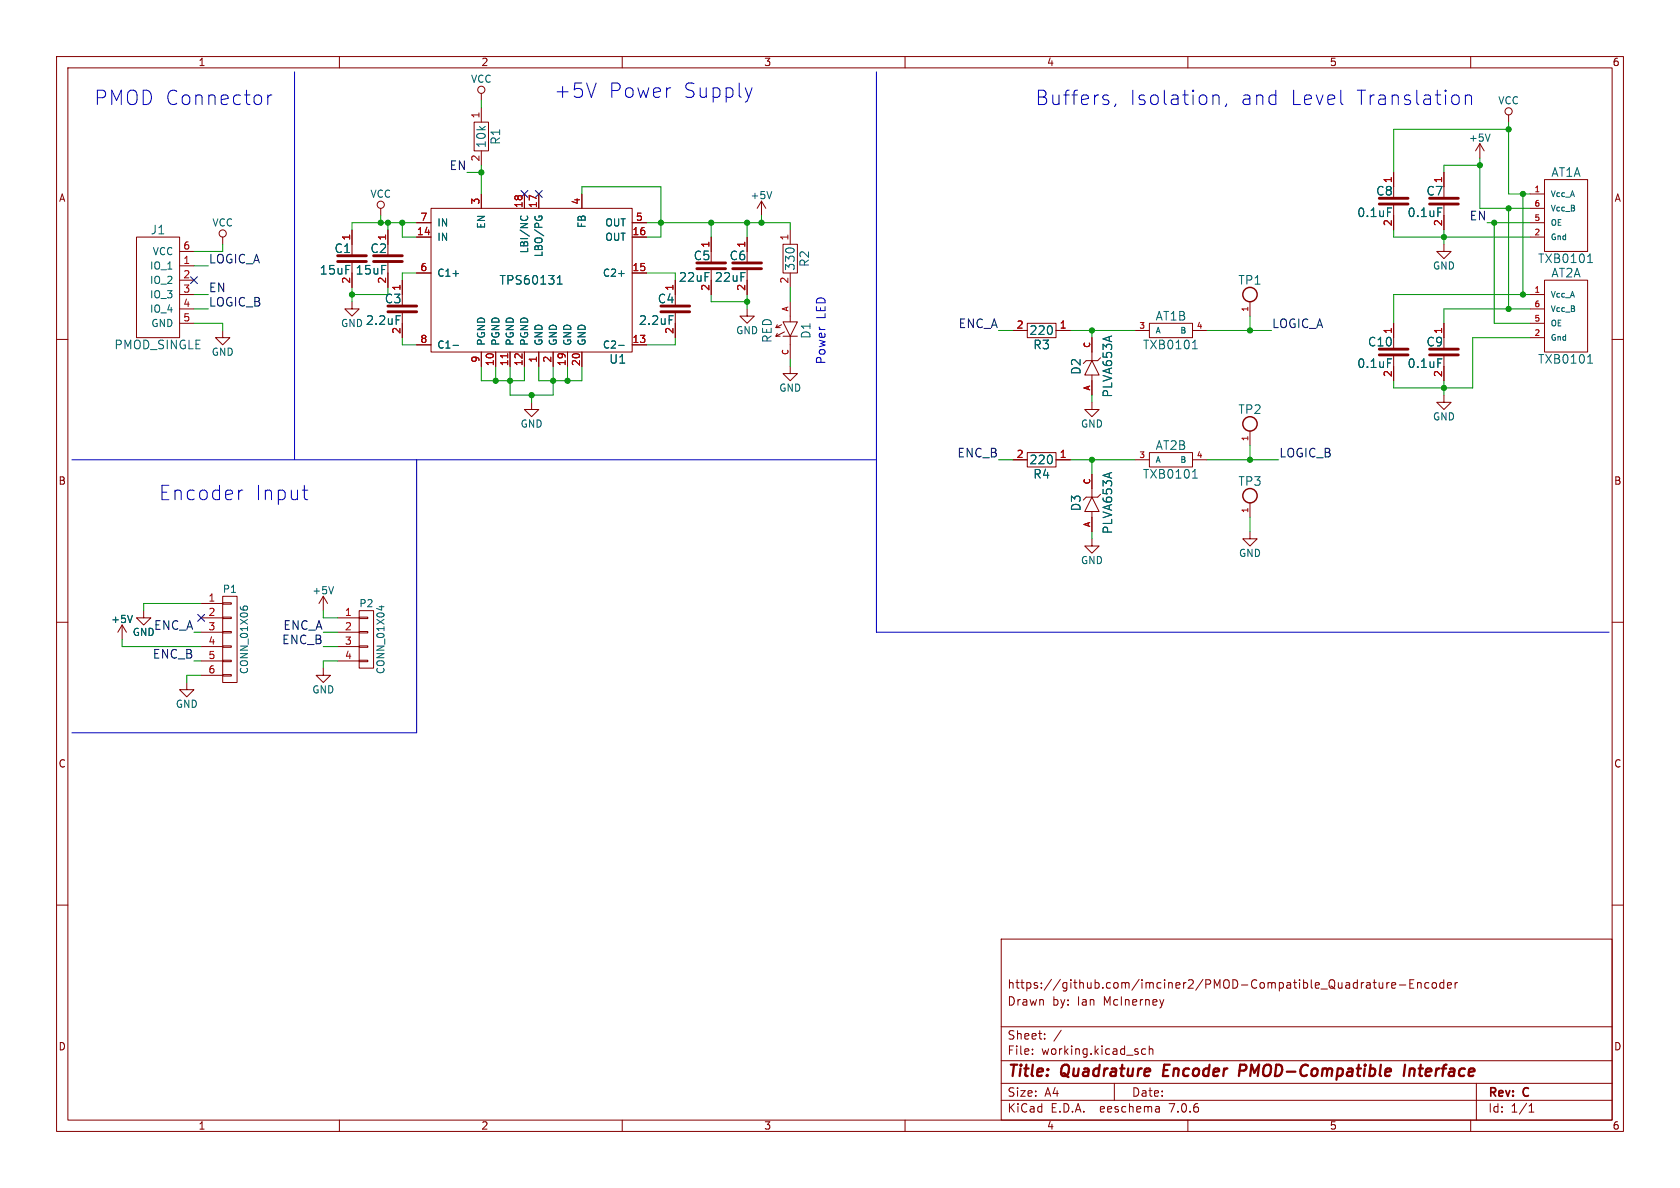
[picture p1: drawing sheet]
<svg xmlns="http://www.w3.org/2000/svg" width="297mm" height="210mm" viewBox="0 0 297 210" stroke-linecap="round" stroke-linejoin="round" font-family="sans-serif">
<g fill="none" stroke="#840000" stroke-width=".18">
<path d="M10 10h277v190h-277zM12 12h273v186h-273zM60 10v2M85.1 16.5v1.3M85.1 19.1v2.5M110 10v2M160 10v2M210 10v2M260 10v2M67.3 36.8v1.3M73.7 39.4h2.5M76.2 36.8h35.6v25.4h-35.6z"/>
<path d="M83.8 21.6h2.6v5.1h-2.6zM85.1 26.7v2.5M85.1 34.3v2.5M92.7 34.3v2.5M95.2 34.3v2.5M102.9 34.3v2.5M111.8 39.4h2.5M134.6 35.6l-.7 1.2M134.6 35.6v2.5M134.6 35.6l.8 1.2M246.4 30.5v2.5M246.4 36.1v4.5"/>
<path d="M255.3 30.5v2.5M255.3 36.1v4.5M261.6 25.4l-.7 1.3M261.6 25.4v2.5M261.6 25.4l.8 1.3M266.7 20.3v1.3M270.5 34.3h2.5M270.5 39.4h2.5M270.5 36.8h2.5M273 31.8h7.7v12.7h-7.7zM10 60h2M24.1 41.9h7.6v17.8h-7.6z"/>
<path d="M31.7 52.1h2.6M31.7 57.2h2.6M31.7 54.6h2.6M31.7 47h2.6M31.7 49.5h2.6M31.7 44.5h2.6M39.4 58.4v1.3h1.2l-1.2 1.3-1.3-1.3h1.3M39.4 41.9v1.3M62.2 53.3v1.3h1.3l-1.3 1.3-1.2-1.3h1.2M62.2 40.6v4.6M62.2 46.2v4.6M68.6 40.6v2.6"/>
<path d="M68.6 46.2v4.6M71.1 49.5v2.6M71.1 55.1v4.6M73.7 41.9h2.5M73.7 48.3h2.5M111.8 41.9h2.5M111.8 48.3h2.5M119.4 49.5v2.6M119.4 55.1v4.6M125.7 41.9v2.6M125.7 47.5v4.6M132.1 54.6v1.3h1.2l-1.2 1.3-1.3-1.3h1.3"/>
<path d="M132.1 41.9v2.6M132.1 47.5v4.6M137.4 57.4l-.2 .5M137.4 58.9l-.2 .5M138.2 57.4l-1 .5h.7M138.4 43.2h2.6v5.1h-2.6zM138.4 56.9h2.6l-1.3 2.5zM138.4 59.4h2.6M138.7 58.7l-1.5 .7h.7M139.7 40.6v2.6M139.7 48.3v2.5M139.7 53.3v3.6"/>
<path d="M139.7 59.4v4.1M179.1 58.4h2.5M181.6 57.2h5.1v2.5h-5.1zM186.7 58.4h2.5M193 59.7v4.1M200.7 58.4h2.5M203.2 57.2h7.6v2.5h-7.6zM210.8 58.4h2.6M221 53.3v2.6M246.4 57.2v4.5M255.3 43.2v1.3h1.2l-1.2 1.2-1.3-1.2h1.3M255.3 57.2v2.5"/>
<path d="M270.5 52.1h2.5M270.5 59.7h2.5M270.5 57.2h2.5M270.5 54.6h2.5M270.5 41.9h2.5M273 49.5h7.7v12.7h-7.7zM285 60h2M73.7 61h2.5M85.1 62.2v2.6M87.6 62.2v2.6M90.2 62.2v2.6M92.7 62.2v2.6"/>
<path d="M94 71.1v1.3h1.2l-1.2 1.3-1.3-1.3h1.3M95.2 62.2v2.6M97.8 62.2v2.6M100.3 62.2v2.6M102.9 62.2v2.6M111.8 61h2.5M139.7 64.8v1.2h1.3l-1.3 1.3-1.3-1.3h1.3M193 71.1v1.3h1.3l-1.3 1.3-1.2-1.3h1.2M193 63.8l1.3 2.5h-2.5zM193 66.3v3.6M194.6 63.2l-.5 .6h-2.1l-.5 .5M221 76.2v2.5"/>
<path d="M246.4 62.7v4.6M255.3 69.9v1.2h1.2l-1.2 1.3-1.3-1.3h1.3M255.3 62.7v4.6M179.1 81.3h2.5M181.6 80h5.1v2.6h-5.1zM186.7 81.3h2.5M193 95.3v1.2h1.3l-1.3 1.3-1.2-1.3h1.2M193 87.9l1.3 2.5h-2.5zM193 83.8v4.1M193 90.4v3.6M194.6 87.4l-.5 .5h-2.1l-.5 .5M200.7 81.3h2.5"/>
<path d="M203.2 80h7.6v2.6h-7.6zM210.8 81.3h2.6M221 94v1.3h1.2l-1.2 1.2-1.3-1.2h1.3M221 88.9v2.5M10 110h2M21.6 110.5l-.8 1.3M21.6 110.5v2.5M21.6 110.5l.8 1.3M25.4 108v1.2h1.3l-1.3 1.3-1.3-1.3h1.3M35.6 109.2h3.8M35.6 111.8h3.8M35.6 114.3h3.8"/>
<path d="M35.6 116.8h3.8M35.6 106.7h3.8M35.6 119.4h3.8M39.4 119.3h1.5v.2h-1.5zM39.4 116.7h1.5v.3h-1.5zM39.4 114.2h1.5v.2h-1.5zM39.4 111.6h1.5v.3h-1.5zM39.4 109.1h1.5v.2h-1.5zM39.4 106.6h1.5v.2h-1.5zM39.4 105.4h2.5v15.3h-2.5zM57.1 118.1v1.3h1.3l-1.3 1.3-1.2-1.3h1.2M57.1 105.4l-.7 1.3"/>
<path d="M57.1 105.4v2.6M57.1 105.4l.8 1.3M59.7 109.2h3.8M59.7 111.8h3.8M59.7 114.3h3.8M59.7 116.8h3.8M63.5 116.7h1.5v.3h-1.5zM63.5 114.2h1.5v.2h-1.5zM63.5 111.6h1.5v.3h-1.5zM63.5 109.1h1.5v.2h-1.5zM63.5 108h2.5v10.1h-2.5zM285 110h2"/>
<path d="M33 120.7v1.2h1.3l-1.3 1.3-1.3-1.3h1.3M10 160h2M285 160h2M177 166h108v32h-108zM205.7 176.7l-.3 1M241.7 173.7l.5 .1v.9M242.2 174.6l-.5 .1M242.2 174.1h-.5M242.7 173.7h.6M243 173.2v1.3l.3 .2M243.8 173.7l.1 .9 .3 .1 .3-.1M244.5 173.7v1"/>
<path d="M245.2 173.7v1M245.6 173.7l-.3 .1-.1 .2M246 174.2l.7-.1v-.3l-.5-.1-.2 .2 .1 .7h.6M247.4 174.1h1.1M249.2 173.9h.5M250 173.2h-.8v1.5h.8M250.6 173.8l.2-.1 .4 .1v.9M250.6 173.7v1M252.6 173.8l-.4-.1-.3 .3v.4l.1 .2h.6M253.2 173.8l.3-.1 .4 .1 .1 .6-.2 .2-.3 .1-.3-.1zM255.2 173.8l-.4-.1-.3 .3v.4l.2 .2h.5M255.2 173.2v1.5"/>
<path d="M255.9 174.2l.7-.1-.1-.3-.4-.1-.2 .2 .1 .7h.5M257.2 173.7v1M257.7 173.7l-.3 .1-.2 .2M60 198v2M110 198v2M160 198v2M177 194.5h108M177 191.5h108M177 187.5h108M177 181.5h108M182.5 186.3v.1M182.5 185.5v.1"/>
<path d="M184.7 183.6v.1M184.7 182.8v.1M187.6 182.1l-1.3 2M197 191.5v3M202.5 185.5l-.4-.1-.3 .3v.4l.2 .2h.5M203.2 185.5l.2-.1 .3 .1 .1 .9M203.2 184.9v1.5M204.9 195.7l.1 .9M205 196.5l-.2 .1M205 196h-.2M210 198v2M260 198v2"/>
<path d="M261 191.5v6.5M270.3 196.6h.9M270.3 195.5l.4-.4v1.5"/>
<circle cx="85.1" cy="15.9" r=".63"/>
<circle cx="266.7" cy="19.7" r=".63"/>
<circle cx="67.3" cy="36.2" r=".63"/>
<circle cx="39.4" cy="41.3" r=".63"/>
</g>
<path d="M205.8 188.2l-.2 2h.9M220 188.2h-.7l-.3 2M220.1 189.2l-1 .1M248.4 188.2l-.2 2M249.3 188.9l-.2 1.3M249.8 188.9l-.5 .2" fill="none" stroke="#840000" stroke-width=".4"/>
<g fill="none" stroke="#840000" stroke-width=".25">
<circle cx="221" cy="52.1" r="1.27"/>
<circle cx="221" cy="74.9" r="1.27"/>
<circle cx="221" cy="87.6" r="1.27"/>
</g>
<g fill="none" stroke="#840000" stroke-width=".51">
<path d="M243.8 35.1h5.1M243.8 36.1h5.1M252.7 35.1h5.1M252.7 36.1h5.1M59.7 45.2h5.1M59.7 46.2h5.1M66 45.2h5.1M66 46.2h5.1M68.6 54.1h5.1M68.6 55.1h5.1M116.8 54.1h5.1M116.8 55.1h5.1"/>
<path d="M123.2 46.5h5.1M123.2 47.5h5.1M129.5 46.5h5.1M129.5 47.5h5.1M243.8 61.7h5.1M243.8 62.7h5.1M252.7 61.7h5.1M252.7 62.7h5.1"/>
</g>
<g fill="none" stroke="#006464" stroke-width=".18">
<path d="M92.1 38.2l-.1 .2 .1 .3M93.2 38.2l.1 .2-.1 .3M94.6 38.2v.4M95.3 38.4v-.2h.4l.1 .4M136.4 33.9l-.4 1.2M245.3 36.8h.7M254.2 36.8h.7M263.4 23.7l-.4 1.3M70 55.8h.8M80.1 48.4h1M98.5 50.2h.9M98.5 49.1l.5-.4v1.5"/>
<path d="M109.4 48.4h.9M118.3 55.8h.7M280.7 46.4h.8M281 45.1l.1-.2v1.5M80.1 61.1h1M109.4 61.1h.9M210.8 61.7h.9M211.1 60.4l.2-.3v1.6M245.3 63.4h.7M254.2 63.4h.7M280.7 64.2h.8M281 62.9l.1-.2v1.5"/>
<path d="M210.8 84.5h.9M211.1 83.2l.2-.2v1.5M23.4 108.8l-.4 1.3M42.5 107.3v.2M43 107.6v-.3l.2-.2 .4 .1 .2 .4M59 103.7l-.5 1.3M67 107.3h.9M67.5 107.1v.8"/>
</g>
<path d="M89.8 62.5v.8" fill="none" stroke="#a90000" stroke-width=".18"/>
<g fill="none" stroke="#0000c2" stroke-width=".18">
<path d="M47.3 16.8v1.7M48.1 16.8a.65 .65 0 0 0-.8 .5M52.1 12.7v68.6M105.4 14.7l-.9 2.5M133 15.5l-.6 1.7M154.9 12.7v99.1h129.6M195.9 17.8l.1 .2-.1 .4M197.3 18.4l-.3 .4M214.5 16.9l.3-.1 .6 .1 .1 .3v1.3M216.8 18.4l-.2 .4M237.2 18.4l.2 .1M257.8 17l.2 .3v.7l-.2 .2"/>
<path d="M259.1 17a.63 .63 0 0 1 1 .2v1.3M259.1 16.8v1.7M12.7 81.3h142.2M42.9 86.6h-.2l-.4 .3M53.4 86.6h1M53.9 88.2l.5 .1M73.7 81.3v48.2h-61"/>
</g>
<g fill="none" stroke="#009600" stroke-width=".18">
<path d="M85.1 17.8v1.3M67.3 38.1v1.3M68.6 39.4v1.2M71.1 39.4v2.5h2.6M73.7 39.4h-11.5v1.2M82.5 30.5h2.6M85.1 29.2v5.1M102.9 34.3v-1.3h13.9v8.9h-2.5M114.3 39.4h25.4v1.2M125.7 39.4v2.5M132.1 39.4v2.5M134.6 38.1v1.3"/>
<path d="M261.6 29.2h-6.3v1.3M261.6 27.9v8.9h8.9M262.9 39.4h7.6M264.2 39.4v17.8h6.3M266.7 22.9h-20.3v7.6M266.7 21.6v12.7h3.8M266.7 36.8v17.8M269.2 34.3v17.8M34.3 52.1h2.5M34.3 57.2h5.1v1.2M34.3 54.6h2.5M34.3 47h2.5"/>
<path d="M39.4 43.2v1.3h-5.1M62.2 50.8v2.5M68.6 50.8v1.3h-6.4M71.1 59.7v1.3h2.6M73.7 48.3h-2.6v1.2M114.3 48.3h5.1M119.4 59.7v1.3h-5.1M125.7 52.1v1.2h6.4M132.1 52.1v2.5M139.7 50.8v2.5M176.5 58.4h2.6M189.2 58.4h11.5"/>
<path d="M193 58.4v1.3M213.4 58.4h11.4M221 55.9v2.5M246.4 40.6v1.3h24.1M255.3 40.6v2.6M270.5 54.6h-15.2v2.6M270.5 52.1h-24.1v5.1M270.5 59.7h-10.2v8.9h-13.9v-1.3M85.1 64.8v2.5h7.6v-2.5M87.6 64.8v2.5M90.2 64.8v5.1h7.6v-5.1M94 69.9v1.2"/>
<path d="M95.2 64.8v2.5h7.7v-2.5M100.3 64.8v2.5M139.7 63.5v1.3M193 69.9v1.2M221 78.7v2.6M255.3 67.3v2.6M176.5 81.3h2.6M189.2 81.3h11.5M193 81.3v2.5M193 94v1.3M213.4 81.3h12.7M221 91.4v2.6"/>
<path d="M21.6 113v1.3h14M34.3 116.8h1.3M34.3 111.8h1.3M35.6 119.4h-2.6v1.3M35.6 106.7h-10.2v1.3M57.1 108v1.2h2.6M57.1 114.3h2.6M57.1 111.8h2.6M59.7 116.8h-2.6v1.3"/>
</g>
<path d="M92.1 33.7l1.2 1.2M93.3 33.7l-1.2 1.2M94.6 33.7l1.3 1.2M95.9 33.7l-1.3 1.2M33.7 48.9l1.2 1.2M34.9 48.9l-1.2 1.2M35 108.6l1.2 1.2M36.2 108.6l-1.2 1.2" fill="none" stroke="#000084" stroke-width=".18"/>
<g fill="#009600" stroke="#009600" stroke-width=".18">
<circle cx="132.1" cy="53.3" r=".46"/>
<circle cx="132.1" cy="39.4" r=".46"/>
<circle cx="193" cy="81.3" r=".46"/>
<circle cx="193" cy="58.4" r=".46"/>
<circle cx="134.6" cy="39.4" r=".46"/>
<circle cx="67.3" cy="39.4" r=".46"/>
<circle cx="85.1" cy="30.5" r=".46"/>
<circle cx="71.1" cy="39.4" r=".46"/>
<circle cx="68.6" cy="39.4" r=".46"/>
<circle cx="94" cy="69.9" r=".46"/>
<circle cx="87.6" cy="67.3" r=".46"/>
<circle cx="62.2" cy="52.1" r=".46"/>
<circle cx="100.3" cy="67.3" r=".46"/>
<circle cx="269.2" cy="52.1" r=".46"/>
<circle cx="266.7" cy="54.6" r=".46"/>
<circle cx="221" cy="81.3" r=".46"/>
<circle cx="255.3" cy="68.6" r=".46"/>
<circle cx="266.7" cy="36.8" r=".46"/>
<circle cx="269.2" cy="34.3" r=".46"/>
<circle cx="264.2" cy="39.4" r=".46"/>
<circle cx="255.3" cy="41.9" r=".46"/>
<circle cx="261.6" cy="29.2" r=".46"/>
<circle cx="266.7" cy="22.9" r=".46"/>
<circle cx="90.2" cy="67.3" r=".46"/>
<circle cx="97.8" cy="67.3" r=".46"/>
<circle cx="125.7" cy="39.4" r=".46"/>
<circle cx="116.8" cy="39.4" r=".46"/>
<circle cx="221" cy="58.4" r=".46"/>
</g>
<g font-size="3.5" fill="#0000c2">
<text x="97.8" y="17.5">+5V</text>
<text x="107.4" y="17.5">Power</text>
<text x="120.5" y="17.5">Supply</text>
<text x="16.5" y="18.8">PMOD Connector</text>
<text x="182.9" y="18.8">Buffers,</text>
<text x="199.5" y="18.8">Isolation,</text>
<text x="219.1" y="18.8">and</text>
<text x="227.8" y="18.8">Level</text>
<text x="239.4" y="18.8">Translation</text>
<text x="27.9" y="88.7">Encoder</text>
<text x="44.9" y="88.7">Input</text>
</g>
<g font-size="2.8" fill="#840000">
<text x="178" y="190.9">Title:</text>
<text x="187.7" y="190.9">Quadrature</text>
<text x="206.5" y="190.9">Encoder</text>
<text x="220.7" y="190.9">PMOD-Compatible</text>
<text x="250.6" y="190.9">Interface</text>
</g>
<g font-size="2.1" fill="#006464">
<text x="86.1" y="26.3" transform="rotate(-90 86.1 26.3)">10k</text>
<text x="88.6" y="25.7" transform="rotate(-90 88.6 25.7)">R1</text>
<text x="243.2" y="34.8">C8</text>
<text x="252.1" y="34.8">C7</text>
<text x="274.2" y="31.5">AT1A</text>
<text x="26.6" y="41.6">J1</text>
<text x="239.9" y="38.6">0.1uF</text>
<text x="248.7" y="38.6">0.1uF</text>
<text x="59" y="44.9">C1</text>
<text x="65.4" y="44.9">C2</text>
<text x="122.5" y="46.2">C5</text>
<text x="128.9" y="46.2">C6</text>
<text x="140.7" y="48" transform="rotate(-90 140.7 48)">330</text>
<text x="143.2" y="47.3" transform="rotate(-90 143.2 47.3)">R2</text>
<text x="271.8" y="46.7">TXB0101</text>
<text x="56.4" y="48.7">15uF</text>
<text x="62.8" y="48.7">15uF</text>
<text x="67.9" y="53.8">C3</text>
<text x="88.2" y="50.5">TPS60131</text>
<text x="116.2" y="53.8">C4</text>
<text x="119.9" y="50">22uF</text>
<text x="126.3" y="50">22uF</text>
<text x="218.8" y="50.5">TP1</text>
<text x="274.2" y="49.3">AT2A</text>
<text x="64.6" y="57.6">2.2uF</text>
<text x="112.9" y="57.6">2.2uF</text>
<text x="143.5" y="60" transform="rotate(-90 143.5 60)">D1</text>
<text x="181.9" y="59.4">220</text>
<text x="204.2" y="56.9">AT1B</text>
<text x="20.1" y="62">PMOD_SINGLE</text>
<text x="107.6" y="64.5">U1</text>
<text x="136.6" y="60.7" transform="rotate(-90 136.6 60.7)">RED</text>
<text x="182.6" y="62">R3</text>
<text x="202" y="62">TXB0101</text>
<text x="239.9" y="65.3">0.1uF</text>
<text x="241.7" y="61.4">C10</text>
<text x="248.7" y="65.3">0.1uF</text>
<text x="252.1" y="61.4">C9</text>
<text x="271.8" y="64.5">TXB0101</text>
<text x="191.2" y="66.3" transform="rotate(-90 191.2 66.3)">D2</text>
<text x="196.8" y="70.4" transform="rotate(-90 196.8 70.4)">PLVA653A</text>
<text x="218.8" y="73.4">TP2</text>
<text x="181.9" y="82.3">220</text>
<text x="204.2" y="79.7">AT2B</text>
<text x="182.6" y="84.8">R4</text>
<text x="202" y="84.8">TXB0101</text>
<text x="218.8" y="86.1">TP3</text>
<text x="191.2" y="90.5" transform="rotate(-90 191.2 90.5)">D3</text>
<text x="196.8" y="94.5" transform="rotate(-90 196.8 94.5)">PLVA653A</text>
</g>
<g font-size="2.1" fill="#0f0f0f">
<text x="79.4" y="30.2">EN</text>
<text x="259.8" y="39.1">EN</text>
<text x="36.8" y="46.7">LOGIC_A</text>
<text x="36.8" y="51.8">EN</text>
<text x="36.8" y="54.3">LOGIC_B</text>
<text x="169.4" y="58.1">ENC_A</text>
<text x="224.8" y="58.1">LOGIC_A</text>
<text x="169.2" y="81">ENC_B</text>
<text x="226.1" y="81">LOGIC_B</text>
<text x="27.2" y="111.4">ENC_A</text>
<text x="49.8" y="114">ENC_B</text>
<text x="50" y="111.4">ENC_A</text>
<text x="27" y="116.5">ENC_B</text>
</g>
<g font-size="2.1" fill="#0000c2">
<text x="146" y="56.5" transform="rotate(-90 146 56.5)">LED</text>
<text x="146" y="64.5" transform="rotate(-90 146 64.5)">Power</text>
</g>
<g font-size="2.1" fill="#840000">
<text x="178" y="178">Drawn</text>
<text x="178" y="175">https://github.com/imciner2/PMOD-Compatible_Quadrature-Encoder</text>
<text x="186" y="178">by:</text>
<text x="190.5" y="178">Ian</text>
<text x="195.3" y="178">McInerney</text>
<text x="178" y="184">Sheet:</text>
<text x="178" y="186.7">File:</text>
<text x="184.1" y="186.7">working.kicad_sch</text>
<text x="178" y="196.9">KiCad</text>
<text x="178" y="194.1">Size:</text>
<text x="184.7" y="194.1">A4</text>
<text x="185.7" y="196.9">E.D.A.</text>
<text x="194.6" y="196.9">eeschema</text>
<text x="200" y="194.1">Date:</text>
<text x="207" y="196.9">7.0.6</text>
<text x="263" y="194.3">Rev:</text>
<text x="263" y="196.9">Id:</text>
<text x="267.1" y="196.9">1/1</text>
<text x="269.4" y="194.3">C</text>
</g>
<g font-size="1.8" fill="#840000">
<text x="35" y="11.9">1</text>
<text x="85" y="11.9">2</text>
<text x="135" y="11.9">3</text>
<text x="185" y="11.9">4</text>
<text x="235" y="11.9">5</text>
<text x="285" y="11.9">6</text>
<text x="10.3" y="35.9">A</text>
<text x="285.3" y="35.9">A</text>
<text x="10.3" y="85.9">B</text>
<text x="285.3" y="85.9">B</text>
<text x="10.3" y="135.9">C</text>
<text x="285.3" y="135.9">C</text>
<text x="10.3" y="185.9">D</text>
<text x="285.3" y="185.9">D</text>
<text x="35" y="199.9">1</text>
<text x="85" y="199.9">2</text>
<text x="135" y="199.9">3</text>
<text x="185" y="199.9">4</text>
<text x="235" y="199.9">5</text>
<text x="285" y="199.9">6</text>
</g>
<g font-size="1.8" fill="#006464">
<text x="83.2" y="14.8">VCC</text>
<text x="264.8" y="18.6">VCC</text>
<text x="259.6" y="25.2">+5V</text>
<text x="65.4" y="35.2">VCC</text>
<text x="132.6" y="35.4">+5V</text>
<text x="37.5" y="40.2">VCC</text>
<text x="77.2" y="40.2">IN</text>
<text x="86" y="40.5" transform="rotate(-90 86 40.5)">EN</text>
<text x="103.7" y="40.4" transform="rotate(-90 103.7 40.4)">FB</text>
<text x="106.9" y="40.2">OUT</text>
<text x="26.4" y="47.9">IO_1</text>
<text x="26.9" y="45.3">VCC</text>
<text x="77.2" y="42.8">IN</text>
<text x="93.6" y="44.9" transform="rotate(-90 93.6 44.9)">LBI/NC</text>
<text x="96.1" y="45.5" transform="rotate(-90 96.1 45.5)">LBO/PG</text>
<text x="106.9" y="42.8">OUT</text>
<text x="253.2" y="47.9">GND</text>
<text x="26.4" y="50.4">IO_2</text>
<text x="26.4" y="52.9">IO_3</text>
<text x="77.2" y="49.1">C1+</text>
<text x="106.5" y="49.1">C2+</text>
<text x="26.4" y="55.5">IO_4</text>
<text x="26.7" y="58">GND</text>
<text x="60.2" y="58">GND</text>
<text x="130" y="59.3">GND</text>
<text x="37.3" y="63.1">GND</text>
<text x="77.2" y="61.8">C1-</text>
<text x="86" y="61.2" transform="rotate(-90 86 61.2)">PGND</text>
<text x="88.5" y="61.2" transform="rotate(-90 88.5 61.2)">PGND</text>
<text x="91" y="61.2" transform="rotate(-90 91 61.2)">PGND</text>
<text x="93.6" y="61.2" transform="rotate(-90 93.6 61.2)">PGND</text>
<text x="96.1" y="61.2" transform="rotate(-90 96.1 61.2)">GND</text>
<text x="98.7" y="61.2" transform="rotate(-90 98.7 61.2)">GND</text>
<text x="101.2" y="61.2" transform="rotate(-90 101.2 61.2)">GND</text>
<text x="103.7" y="61.2" transform="rotate(-90 103.7 61.2)">GND</text>
<text x="106.5" y="61.8">C2-</text>
<text x="137.7" y="69.4">GND</text>
<text x="91.9" y="75.8">GND</text>
<text x="191" y="75.8">GND</text>
<text x="253.2" y="74.5">GND</text>
<text x="191" y="99.9">GND</text>
<text x="218.9" y="98.7">GND</text>
<text x="39.3" y="105">P1</text>
<text x="55.1" y="105.3">+5V</text>
<text x="63.4" y="107.5">P2</text>
<text x="19.6" y="110.3">+5V</text>
<text x="23.4" y="112.6">GND</text>
<text x="44" y="119.3" transform="rotate(-90 44 119.3)">CONN_01X06</text>
<text x="68.2" y="119.3" transform="rotate(-90 68.2 119.3)">CONN_01X04</text>
<text x="31" y="125.3">GND</text>
<text x="55.1" y="122.8">GND</text>
</g>
<g font-size="1.8" fill="#a90000">
<text x="84.8" y="21" transform="rotate(-90 84.8 21)">1</text>
<text x="84.8" y="28.6" transform="rotate(-90 84.8 28.6)">2</text>
<text x="246.1" y="32.5" transform="rotate(-90 246.1 32.5)">1</text>
<text x="255" y="32.5" transform="rotate(-90 255 32.5)">1</text>
<text x="73.6" y="41.7">14</text>
<text x="74.2" y="39.1">7</text>
<text x="84.8" y="36.3" transform="rotate(-90 84.8 36.3)">3</text>
<text x="92.5" y="36.9" transform="rotate(-90 92.5 36.9)">18</text>
<text x="95" y="36.9" transform="rotate(-90 95 36.9)">17</text>
<text x="102.6" y="36.3" transform="rotate(-90 102.6 36.3)">4</text>
<text x="111.7" y="41.7">16</text>
<text x="112.3" y="39.1">5</text>
<text x="246.1" y="40.1" transform="rotate(-90 246.1 40.1)">2</text>
<text x="255" y="40.1" transform="rotate(-90 255 40.1)">2</text>
<text x="32.3" y="46.7">1</text>
<text x="32.3" y="44.2">6</text>
<text x="62" y="42.6" transform="rotate(-90 62 42.6)">1</text>
<text x="68.3" y="42.6" transform="rotate(-90 68.3 42.6)">1</text>
<text x="125.5" y="43.9" transform="rotate(-90 125.5 43.9)">1</text>
<text x="131.8" y="43.9" transform="rotate(-90 131.8 43.9)">1</text>
<text x="139.4" y="42.6" transform="rotate(-90 139.4 42.6)">1</text>
<text x="32.3" y="49.3">2</text>
<text x="32.3" y="51.8">3</text>
<text x="62" y="50.2" transform="rotate(-90 62 50.2)">2</text>
<text x="68.3" y="50.2" transform="rotate(-90 68.3 50.2)">2</text>
<text x="70.9" y="51.5" transform="rotate(-90 70.9 51.5)">1</text>
<text x="74.2" y="48">6</text>
<text x="111.7" y="48">15</text>
<text x="119.1" y="51.5" transform="rotate(-90 119.1 51.5)">1</text>
<text x="125.5" y="51.5" transform="rotate(-90 125.5 51.5)">2</text>
<text x="131.8" y="51.5" transform="rotate(-90 131.8 51.5)">2</text>
<text x="139.4" y="50.2" transform="rotate(-90 139.4 50.2)">2</text>
<text x="32.3" y="54.4">4</text>
<text x="32.3" y="56.9">5</text>
<text x="70.9" y="59.1" transform="rotate(-90 70.9 59.1)">2</text>
<text x="119.1" y="59.1" transform="rotate(-90 119.1 59.1)">2</text>
<text x="179.6" y="58.2">2</text>
<text x="187.3" y="58.2">1</text>
<text x="246.1" y="59.1" transform="rotate(-90 246.1 59.1)">1</text>
<text x="255" y="59.1" transform="rotate(-90 255 59.1)">1</text>
<text x="74.2" y="60.7">8</text>
<text x="84.8" y="64.2" transform="rotate(-90 84.8 64.2)">9</text>
<text x="87.4" y="64.8" transform="rotate(-90 87.4 64.8)">10</text>
<text x="89.9" y="64.8" transform="rotate(-90 89.9 64.8)">11</text>
<text x="92.5" y="64.8" transform="rotate(-90 92.5 64.8)">12</text>
<text x="95" y="64.2" transform="rotate(-90 95 64.2)">1</text>
<text x="97.5" y="64.2" transform="rotate(-90 97.5 64.2)">2</text>
<text x="100.1" y="64.8" transform="rotate(-90 100.1 64.8)">19</text>
<text x="102.6" y="64.8" transform="rotate(-90 102.6 64.8)">20</text>
<text x="111.7" y="60.7">13</text>
<text x="246.1" y="66.7" transform="rotate(-90 246.1 66.7)">2</text>
<text x="255" y="66.7" transform="rotate(-90 255 66.7)">2</text>
<text x="179.6" y="81">2</text>
<text x="187.3" y="81">1</text>
<text x="36.8" y="106.4">1</text>
<text x="36.8" y="109">2</text>
<text x="36.8" y="111.5">3</text>
<text x="60.9" y="109">1</text>
<text x="60.9" y="111.5">2</text>
<text x="36.8" y="114">4</text>
<text x="36.8" y="116.6">5</text>
<text x="36.8" y="119.1">6</text>
<text x="60.9" y="114">3</text>
<text x="60.9" y="116.6">4</text>
</g>
<g font-size="1.4" fill="#a90000">
<text x="271.2" y="34">1</text>
<text x="271.2" y="41.7">2</text>
<text x="271.2" y="39.1">5</text>
<text x="271.2" y="36.6">6</text>
<text x="271.2" y="51.8">1</text>
<text x="139.4" y="55.2" transform="rotate(-90 139.4 55.2)">A</text>
<text x="201.3" y="58.2">3</text>
<text x="211.5" y="58.2">4</text>
<text x="220.7" y="55.2" transform="rotate(-90 220.7 55.2)">1</text>
<text x="271.2" y="59.4">2</text>
<text x="271.2" y="56.9">5</text>
<text x="271.2" y="54.4">6</text>
<text x="139.4" y="62.9" transform="rotate(-90 139.4 62.9)">C</text>
<text x="192.8" y="61.6" transform="rotate(-90 192.8 61.6)">C</text>
<text x="192.8" y="69.1" transform="rotate(-90 192.8 69.1)">A</text>
<text x="201.3" y="81">3</text>
<text x="211.5" y="81">4</text>
<text x="220.7" y="78.1" transform="rotate(-90 220.7 78.1)">1</text>
<text x="192.8" y="85.7" transform="rotate(-90 192.8 85.7)">C</text>
<text x="192.8" y="93.3" transform="rotate(-90 192.8 93.3)">A</text>
<text x="220.7" y="90.8" transform="rotate(-90 220.7 90.8)">1</text>
</g>
<g font-size="1.4" fill="#006464">
<text x="274.1" y="35">Vcc_A</text>
<text x="274.1" y="40.1">OE</text>
<text x="274.1" y="37.6">Vcc_B</text>
<text x="274.1" y="42.6">Gnd</text>
<text x="274.1" y="52.8">Vcc_A</text>
<text x="204.2" y="59.2">A</text>
<text x="208.5" y="59.2">B</text>
<text x="274.1" y="57.9">OE</text>
<text x="274.1" y="55.3">Vcc_B</text>
<text x="274.1" y="60.4">Gnd</text>
<text x="204.2" y="82">A</text>
<text x="208.5" y="82">B</text>
</g>
</svg>
